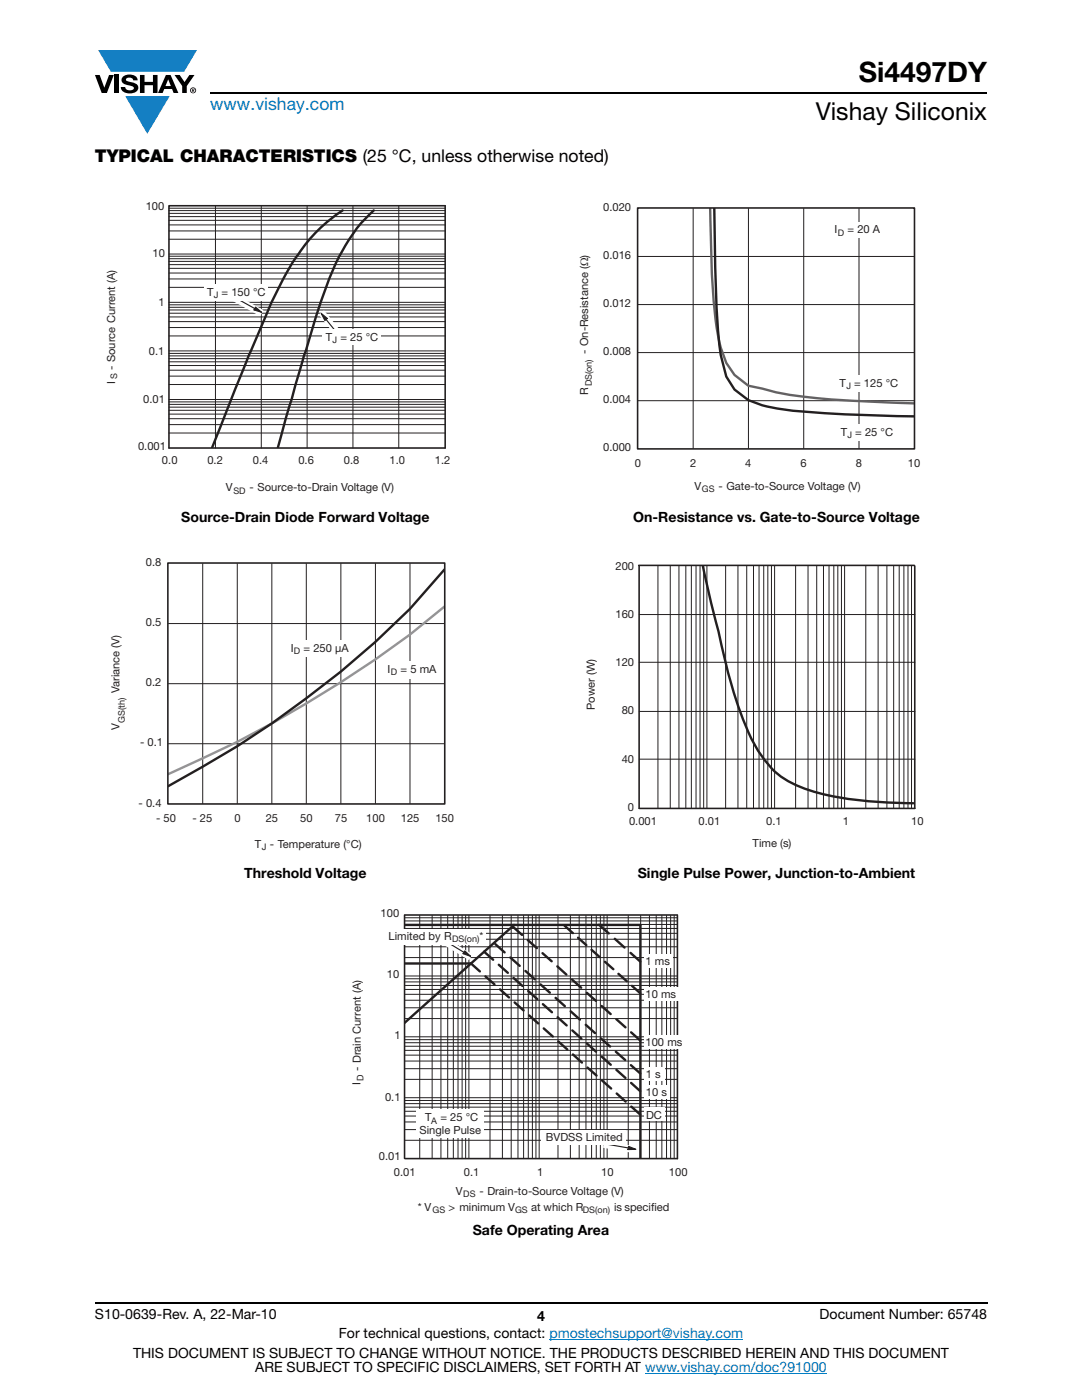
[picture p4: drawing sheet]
<svg xmlns="http://www.w3.org/2000/svg" width="216mm" height="279mm" viewBox="0 0 216 279" stroke-linecap="round" stroke-linejoin="round" font-family="sans-serif">
<g fill="#147fc3">
<path d="M19.6 10h19.7l-2.6 4.3h-1.1h-13.5z"/>
<path d="M25 19.2h8.9l-4.5 7.5z"/>
</g>
<g fill="#000">
<path d="M18.9 15h1l.9 2.5 1-2.5h.9l-1.4 3.6h-1zM22.9 15h.9v3.6h-.9zM24.6 15.3a2.1 2.1 0 0 1 2.8 .3l.1 .4h-.9a.79 .79 0 0 0-.7-.5 .79 .79 0 0 0-.8 .4l.3 .3 1 .2a1.08 1.08 0 0 1 1.2 1 1.08 1.08 0 0 1-1.1 1.2 1.73 1.73 0 0 1-2.4-1.2h.9a.96 .96 0 0 0 .8 .6 .96 .96 0 0 0 .9-.4 1.31 1.31 0 0 0-1.2-.6 1.03 1.03 0 0 1-1.1-.6 1.03 1.03 0 0 1 .2-1.1zM27.9 15h.9v1.3h1.7v-1.3h.9v3.6h-.9v-1.6h-1.7v1.6h-.9zM34.8 15h1.1l.9 1.4 1-1.4h1l-1.5 2.2v1.4h-.9v-1.4z"/>
<path d="M33.6 15.9l.5 1.3h-1.1zM33.1 15l-1.6 3.6h1l.3-.8h1.5l.3 .8h1l-1.6-3.6z"/>
<path d="M38.4 17.8h.2v.2h-.2zM38.3 17.7v.7h.1v-.3l.4 .3-.2-.3 .2-.2-.1-.2z"/>
<path d="M38.1 18a.46 .46 0 0 1 .9 0 .46 .46 0 0 1-.9 0zM37.9 18a.6 .6 0 0 0 1.2 0 .6 .6 0 0 0-1.2 0z"/>
</g>
<path d="M42 18.6h155M18.9 260h178.1" fill="none" stroke="#000" stroke-width=".36"/>
<path d="M109.6 267.3h38.7M128.7 274h36.3" fill="none" stroke="#007ec4" stroke-width=".2"/>
<path d="M21.1 40h68.8v59h-68.8z" fill="#fff"/>
<path d="M68.4 42a37.4 37.4 0 0 0-12.8 15.5l-1.4 2.9-4.6 10.6-7.3 18.4M74.6 42a30.7 30.7 0 0 0-7.9 11.3l-1.8 4.4-1.9 5.6-4 13.5-3.6 12.6" fill="none" stroke="#231f20" stroke-width=".48"/>
<g fill="none" stroke="#231f20" stroke-width=".2">
<path d="M33.7 47.7h55.1M33.7 46.1h55.1M33.7 44.9h55.1M33.7 44h55.1M33.7 43.2h55.1M33.7 42.6h55.1M33.7 42h55.1M33.7 41.6h55.1M33.7 57.3h55.1M33.7 55.7h55.1M33.7 54.5h55.1M33.7 53.6h55.1"/>
<path d="M33.7 52.8h55.1M33.7 52.2h55.1M33.7 51.6h55.1M33.7 51.1h55.1M33.7 50.7h55.1M43 41.1v48.3M52.1 41.1v48.3M61.3 41.1v48.3M70.4 41.1v48.3M79.6 41.1v48.3M33.7 60.3h55.1M33.7 67h55.1"/>
<path d="M33.7 65.4h55.1M33.7 64.2h55.1M33.7 63.3h55.1M33.7 62.5h55.1M33.7 61.9h55.1M33.7 61.3h55.1M33.7 60.8h55.1M33.7 70h55.1M33.7 76.7h55.1M33.7 75.1h55.1M33.7 73.9h55.1M33.7 72.9h55.1"/>
<path d="M33.7 72.2h55.1M33.7 71.6h55.1M33.7 71h55.1M33.7 70.5h55.1M33.7 79.7h55.1M33.7 86.4h55.1M33.7 84.7h55.1M33.7 83.6h55.1M33.7 82.6h55.1M33.7 81.9h55.1M33.7 81.3h55.1M33.7 80.7h55.1"/>
<path d="M33.7 80.2h55.1"/>
</g>
<path d="M46.8 58.7l5.8 3.2-.7 1.2-5.8-3.2z" fill-rule="evenodd" fill="#fff"/>
<path d="M51 61.3l1.2 1-1.5-.5z" fill="#231f20"/>
<path d="M46.8 59.3l4.1 2.3M51 61.3l1.2 1-1.5-.5z" fill="none" stroke="#231f20" stroke-width=".23"/>
<path d="M63.6 62.8l1.1-.9 4.1 5.2-1 .9z" fill-rule="evenodd" fill="#fff"/>
<path d="M64.1 62.6l1.2 1-.5 .4z" fill="#231f20"/>
<path d="M64.1 62.6l1.2 1-.5 .4zM65 63.7l3 3.7" fill="none" stroke="#231f20" stroke-width=".23"/>
<g fill="#fff">
<path d="M64.3 65.7h11.6v3.2h-11.6z"/>
<path d="M40.8 56.7h12.6v3.2h-12.6z"/>
</g>
<path d="M33.7 41.1h55.1v48.3h-55.1z" fill="none" stroke="#231f20" stroke-width=".32"/>
<path d="M22 111.2h68.6v58.9h-68.6z" fill="#fff"/>
<path d="M40.4 112.4v48M47.3 112.4v48M54.2 112.4v48M61.1 112.4v48M68 112.4v48M74.9 112.4v48M81.8 112.4v48M33.6 136.4h55.1M33.6 124.4h55.1M33.6 148.4h55.1" fill="none" stroke="#231f20" stroke-width=".2"/>
<path d="M88.7 121.1a210.1 210.1 0 0 1-34.5 23.3l-6.9 3.7-13.7 6.4" fill="none" stroke="#929497" stroke-width=".48"/>
<path d="M88.7 113.7l-6.9 7.8a207 207 0 0 1-48.2 35.4" fill="none" stroke="#231f20" stroke-width=".48"/>
<path d="M33.5 112.4h55.2v48h-55.2z" fill="none" stroke="#231f20" stroke-width=".32"/>
<g fill="#fff">
<path d="M57.6 127.8h12.6v3.3h-12.6z"/>
<path d="M76.8 132h10.9v3.5h-10.9z"/>
<path d="M115.4 40.3h68.2v58.3h-68.2z"/>
</g>
<path d="M127.3 51.2h55.2M138.3 41.6v48M149.3 41.6v48M160.4 41.6v48M171.4 41.6v48M127.3 80h55.2M127.3 70.4h55.2M127.3 60.8h55.2" fill="none" stroke="#231f20" stroke-width=".2"/>
<path d="M141.7 41.5l.2 7.9a117.4 117.4 0 0 0 1.6 18.9 12.1 12.1 0 0 0 5.8 8.7l2.8 .6a78.3 78.3 0 0 0 16.3 2.3l14 .6" fill="none" stroke="#636366" stroke-width=".48"/>
<path d="M142.5 41.5a266.1 266.1 0 0 0 1 27.3l.3 2.1 1.1 4.2a10.8 10.8 0 0 0 8.4 6.1 123.9 123.9 0 0 0 18.8 1.6l10.3 .3" fill="none" stroke="#231f20" stroke-width=".48"/>
<path d="M127.2 41.5h55.3v48.1h-55.3z" fill="none" stroke="#231f20" stroke-width=".32"/>
<g fill="#fff">
<path d="M166.7 84.6h11.9v3.3h-11.9z"/>
<path d="M165.8 44.3h10.6v3.1h-10.6z"/>
<path d="M166.6 74.9h13v3.2h-13z"/>
<path d="M116.9 111.8h67.4v57.7h-67.4z"/>
</g>
<path d="M140.2 112.7l3.8 16.2a89.2 89.2 0 0 0 5.9 18.6 17.7 17.7 0 0 0 9.4 9.4 57.9 57.9 0 0 0 19.9 3.3l3 .1" fill="none" stroke="#231f20" stroke-width=".48"/>
<g fill="none" stroke="#231f20" stroke-width=".2">
<path d="M131.3 112.9v48.4M133.7 112.9v48.4M135.5 112.9v48.4M136.8 112.9v48.4M138 112.9v48.4M138.9 112.9v48.4M139.7 112.9v48.4M140.4 112.9v48.4M141.1 112.9v48.4M144.8 112.9v48.4M147.2 112.9v48.4M149 112.9v48.4"/>
<path d="M150.4 112.9v48.4M151.5 112.9v48.4M152.4 112.9v48.4M153.2 112.9v48.4M153.9 112.9v48.4M154.6 112.9v48.4M158.8 112.9v48.4M161.2 112.9v48.4M163 112.9v48.4M164.3 112.9v48.4M165.4 112.9v48.4M166.4 112.9v48.4"/>
<path d="M167.2 112.9v48.4M167.9 112.9v48.4M168.5 112.9v48.4M172.8 112.9v48.4M175.2 112.9v48.4M177 112.9v48.4M178.3 112.9v48.4M179.4 112.9v48.4M180.4 112.9v48.4M181.2 112.9v48.4M181.9 112.9v48.4M127.5 132.2h55.1"/>
<path d="M127.5 122.6h55.1M127.5 151.5h55.1M127.5 142h55.1"/>
</g>
<path d="M127.4 112.8h55M127.5 113v48.3h55.1M182.5 112.9v48.4" fill="none" stroke="#231f20" stroke-width=".32"/>
<path d="M70.1 181.1h67.2v61.4h-67.2z" fill="#fff"/>
<path d="M80.7 182.6v48.6M80.8 182.6h54.4M135.2 182.7v48.5h-54.4" fill="none" stroke="#231f20" stroke-width=".32"/>
<g fill="none" stroke="#231f20" stroke-width=".48">
<path d="M80.7 184.6h47.1v46.6M80.7 192.3h13.3M94 192.3l1.8 1.6M96.6 189.9l1.8 1.6M96.9 194.9l1.8 1.6M98.8 188.4l1.9 1.7M99.5 192.5l1.8 1.7M99.8 197.4l1.8 1.7M101.8 191.1l1.9 1.7M102.4 185l1.8 1.6M102.5 195.2l1.8 1.6M102.6 184.6l-21.9 19.6"/>
<path d="M104.8 193.8l1.9 1.6M105.3 187.6l1.8 1.6M105.4 197.8l1.8 1.6M107.9 196.5l1.8 1.6M108.3 190.2l1.8 1.6M110.9 199.1l1.8 1.7M111.2 192.9l1.8 1.6M112.7 184.7l1.6 1.5M114.1 195.5l1.9 1.6M115.3 187.1l1.7 1.5M117.1 198.1l1.8 1.7M118 189.5l1.7 1.5"/>
<path d="M119.5 184.6l2 1.7M120.7 191.9l1.7 1.5M122.7 187.4l1.9 1.7M123.4 194.3l1.7 1.5M125.8 190.2l2 1.7M126.1 196.7l1.7 1.5M102.7 200.1l1.8 1.6M105.6 202.6l1.8 1.6M108.3 200.4l1.8 1.6M108.5 205.2l1.8 1.7M111.3 203l1.8 1.6M111.4 207.8l1.8 1.6"/>
<path d="M113.9 201.8l1.8 1.7M114.2 205.6l1.8 1.7M114.3 210.4l1.8 1.7M116.9 204.5l1.8 1.7M117.1 208.3l1.8 1.6M117.2 213.1l1.8 1.6M119.9 207.2l1.8 1.7M120 200.8l1.9 1.6M120.1 210.9l1.8 1.6M120.1 215.6l1.8 1.6M122.9 209.9l1.8 1.6M123 203.4l1.8 1.6"/>
<path d="M123 213.5l1.8 1.6M123.1 218.2l1.7 1.7M125.9 212.6l1.9 1.6M125.9 216.1l1.8 1.7M125.9 206l1.9 1.7M126 220.8l1.8 1.6"/>
</g>
<g fill="none" stroke="#231f20" stroke-width=".2">
<path d="M80.8 199.6h54.4M80.8 198.4h54.4M80.8 197.5h54.4M80.8 196.7h54.4M80.8 196h54.4M80.8 195.3h54.4M80.8 194.8h54.4M80.8 191.1h54.4M80.8 189h54.4M80.8 187.4h54.4M80.8 186.3h54.4M80.8 185.3h54.4"/>
<path d="M80.8 184.5h54.4M80.8 183.8h54.4M80.8 183.2h54.4M83.8 182.7v48.5M86.2 182.7v48.5M88 182.7v48.5M89.3 182.7v48.5M90.5 182.7v48.5M91.4 182.7v48.5M92.2 182.7v48.5M92.9 182.7v48.5M93.6 182.7v48.5"/>
<path d="M97.8 182.7v48.5M100.3 182.7v48.5M102 182.7v48.5M103.4 182.7v48.5M104.5 182.7v48.5M105.4 182.7v48.5M106.2 182.7v48.5M106.9 182.7v48.5M107.6 182.7v48.5M111.3 182.7v48.5M113.8 182.7v48.5M115.6 182.7v48.5"/>
<path d="M116.9 182.7v48.5M118 182.7v48.5M119 182.7v48.5M119.8 182.7v48.5M120.5 182.7v48.5M121.1 182.7v48.5M125.4 182.7v48.5M127.8 182.7v48.5M129.6 182.7v48.5M130.9 182.7v48.5M132.1 182.7v48.5M133 182.7v48.5"/>
<path d="M133.8 182.7v48.5M134.5 182.7v48.5M80.8 215.4h54.4M80.8 213.3h54.4M80.8 211.8h54.4M80.8 210.6h54.4M80.8 209.6h54.4M80.8 208.8h54.4M80.8 208.1h54.4M80.8 207.5h54.4M80.8 206.9h54.4M80.8 203.3h54.4"/>
<path d="M80.8 201.1h54.4M80.8 219.1h54.4M80.8 219.6h54.4M80.8 227.6h54.4M80.8 225.4h54.4M80.8 223.9h54.4M80.8 222.7h54.4M80.8 221.8h54.4M80.8 221h54.4M80.8 220.3h54.4"/>
</g>
<g fill="#fff">
<path d="M128.6 190.4h5.7v2.7h-5.7z"/>
<path d="M128.6 216.6h5.1v2.7h-5.1z"/>
<path d="M128.6 197.1h8.7v2.7h-8.7z"/>
<path d="M83.1 221.5h13.5v5.6h-13.5z"/>
<path d="M128.6 221.1h4.1v2.6h-4.1z"/>
</g>
<path d="M120.6 227.7l6.5 1.1-.2 1.4-6.6-1.1z" fill-rule="evenodd" fill="#fff"/>
<path d="M125.4 228.8l1.5 .6h-1.6z" fill="#231f20"/>
<path d="M120.7 228.3l4.7 .8M125.4 228.8l1.5 .6h-1.6z" fill="none" stroke="#231f20" stroke-width=".23"/>
<path d="M108 225.6h16.9v2.8h-16.9z" fill="#fff"/>
<path d="M88.6 187l5.7 3.4-.7 1.2-5.7-3.4z" fill-rule="evenodd" fill="#fff"/>
<path d="M92.7 189.8l1.2 1.1-1.5-.6z" fill="#231f20"/>
<path d="M88.6 187.6l4 2.5M92.7 189.8l1.2 1.1-1.5-.6z" fill="none" stroke="#231f20" stroke-width=".23"/>
<g fill="#fff">
<path d="M128.6 213h4v2.7h-4z"/>
<path d="M128.6 206.6h8.3v2.7h-8.3z"/>
<path d="M77 185.5h19.9v3.2h-19.9z"/>
</g>
<text font-size="5.6" x="171.3" y="16.4">Si4497DY</text>
<text font-size="4.9" x="162.8" y="24">Vishay Siliconix</text>
<text font-size="3.5" fill="#007ec4" x="42" y="21.9">www.vishay.com</text>
<text font-size="3.5" x="18.9" y="32.3">TYPICAL CHARACTERISTICS (25 °C, unless otherwise noted)</text>
<g font-size="2.8">
<text x="36.2" y="104.1">Source-Drain Diode Forward Voltage</text>
<text x="126.3" y="104.1">On-Resistance vs. Gate-to-Source Voltage</text>
<text x="48.7" y="175.3">Threshold Voltage</text>
<text x="127.3" y="175.3">Single Pulse Power, Junction-to-Ambient</text>
<text x="94.3" y="246.5">Safe Operating Area</text>
<text x="18.9" y="263.3">S10-0639-Rev. A, 22-Mar-10</text>
<text x="107.2" y="263.6">4</text>
<text x="163.6" y="263.3">Document Number: 65748</text>
<text x="67.6" y="267.1">For technical questions, contact: pmostechsupport@vishay.com</text>
<text x="26.5" y="271">THIS DOCUMENT IS SUBJECT TO CHANGE WITHOUT NOTICE. THE PRODUCTS DESCRIBED HEREIN AND THIS DOCUMENT</text>
<text x="50.9" y="273.8">ARE SUBJECT TO SPECIFIC DISCLAIMERS, SET FORTH AT www.vishay.com/doc?91000</text>
</g>
<g font-size="2.2" fill="#231f20">
<text x="29.1" y="41.8">100</text>
<text x="120.4" y="42.2">0.020</text>
<text x="166.5" y="46.6">I</text>
<text x="169.1" y="46.6">= 20 A</text>
<text x="30.5" y="51.2">10</text>
<text x="120.4" y="51.7">0.016</text>
<text x="41.3" y="59">T</text>
<text x="44.2" y="59">= 150 °C</text>
<text x="31.6" y="61">1</text>
<text x="120.4" y="61.3">0.012</text>
<text x="29.7" y="70.9">0.1</text>
<text x="65" y="68">T</text>
<text x="67.9" y="68">= 25 °C</text>
<text x="117.4" y="70.6" transform="rotate(-90 117.4 70.6)">- On-Resistance (Ω)</text>
<text x="120.4" y="70.9">0.008</text>
<text x="23" y="76.6" transform="rotate(-90 23 76.6)">I</text>
<text x="23" y="73.8" transform="rotate(-90 23 73.8)">- Source Current (A)</text>
<text x="167.5" y="77.2">T</text>
<text x="170.4" y="77.2">= 125 °C</text>
<text x="28.6" y="80.3">0.01</text>
<text x="117.4" y="78.9" transform="rotate(-90 117.4 78.9)">R</text>
<text x="120.4" y="80.5">0.004</text>
<text x="27.5" y="89.8">0.001</text>
<text x="167.7" y="86.9">T</text>
<text x="170.6" y="86.9">= 25 °C</text>
<text x="32.3" y="92.7">0.0</text>
<text x="41.4" y="92.7">0.2</text>
<text x="50.5" y="92.7">0.4</text>
<text x="59.5" y="92.7">0.6</text>
<text x="68.6" y="92.7">0.8</text>
<text x="77.7" y="92.7">1.0</text>
<text x="86.8" y="92.7">1.2</text>
<text x="120.4" y="90.1">0.000</text>
<text x="126.7" y="93.2">0</text>
<text x="137.7" y="93.2">2</text>
<text x="148.7" y="93.2">4</text>
<text x="159.7" y="93.2">6</text>
<text x="170.8" y="93.2">8</text>
<text x="181.1" y="93.2">10</text>
<text x="45.1" y="98.1">V</text>
<text x="49.8" y="98.1">- Source-to-Drain Voltage (V)</text>
<text x="138.5" y="97.8">V</text>
<text x="143.4" y="97.8">- Gate-to-Source Voltage (V)</text>
<text x="29.1" y="113">0.8</text>
<text x="122.8" y="113.7">200</text>
<text x="29.1" y="125">0.5</text>
<text x="122.8" y="123.3">160</text>
<text x="58" y="130.1">I</text>
<text x="60.6" y="130.1">= 250 μA</text>
<text x="29.1" y="137">0.2</text>
<text x="77.4" y="134.3">I</text>
<text x="79.9" y="134.3">= 5 mA</text>
<text x="122.8" y="132.9">120</text>
<text x="23.9" y="138.3" transform="rotate(-90 23.9 138.3)">Variance (V)</text>
<text x="118.7" y="141.7" transform="rotate(-90 118.7 141.7)">Power (W)</text>
<text x="124" y="142.6">80</text>
<text x="23.9" y="145.7" transform="rotate(-90 23.9 145.7)">V</text>
<text x="28" y="149">- 0.1</text>
<text x="124" y="152.2">40</text>
<text x="27.7" y="161">- 0.4</text>
<text x="125.3" y="161.8">0</text>
<text x="31.2" y="164">- 50</text>
<text x="38.4" y="164">- 25</text>
<text x="46.8" y="164">0</text>
<text x="53" y="164">25</text>
<text x="59.9" y="164">50</text>
<text x="66.8" y="164">75</text>
<text x="73.1" y="164">100</text>
<text x="80" y="164">125</text>
<text x="86.9" y="164">150</text>
<text x="125.5" y="164.6">0.001</text>
<text x="139.4" y="164.6">0.01</text>
<text x="152.9" y="164.6">0.1</text>
<text x="168.2" y="164.6">1</text>
<text x="181.8" y="164.6">10</text>
<text x="50.9" y="169.3">T</text>
<text x="53.9" y="169.3">- Temperature (°C)</text>
<text x="150.2" y="169">Time (s)</text>
<text x="75.9" y="183">100</text>
<text x="77.5" y="187.6">Limited by R</text>
<text x="95.7" y="187.6">*</text>
<text x="77.2" y="195.1">10</text>
<text x="128.8" y="192.5">1 m</text>
<text x="132.6" y="192.5">s</text>
<text x="128.8" y="199.2">10 m</text>
<text x="133.8" y="199.2">s</text>
<text x="78.7" y="207.4">1</text>
<text x="128.8" y="208.7">100 m</text>
<text x="135.1" y="208.7">s</text>
<text x="72" y="213.8" transform="rotate(-90 72 213.8)">- Drain Current (A)</text>
<text x="128.9" y="215.1">1</text>
<text x="130.7" y="215.1">s</text>
<text x="72" y="216.6" transform="rotate(-90 72 216.6)">I</text>
<text x="76.8" y="219.7">0.1</text>
<text x="128.9" y="218.7">10</text>
<text x="132" y="218.7">s</text>
<text x="83.7" y="226.2">Single Pul</text>
<text x="84.8" y="223.8">T</text>
<text x="87.9" y="223.8">= 25 °C</text>
<text x="93.7" y="226.2">se</text>
<text x="108.9" y="227.8">BVDSS Limited</text>
<text x="128.9" y="223.2">DC</text>
<text x="75.6" y="231.5">0.01</text>
<text x="78.6" y="234.6">0.01</text>
<text x="91" y="238.4">V</text>
<text x="92.6" y="234.6">0.1</text>
<text x="95.7" y="238.4">- Drain-to-Source Voltage (V)</text>
<text x="107.2" y="234.6">1</text>
<text x="120" y="234.6">10</text>
<text x="133.5" y="234.7">100</text>
<text x="83.3" y="241.6">* V</text>
<text x="89.5" y="241.6">&gt; minimum V</text>
<text x="106" y="241.6">at which R</text>
<text x="122.5" y="241.6">is specif</text>
<text x="129.9" y="241.6">ied</text>
</g>
<g font-size="1.8" fill="#231f20">
<text x="167.2" y="47.1">D</text>
<text x="42.7" y="59.5">J</text>
<text x="66.4" y="68.5">J</text>
<text x="23.3" y="75.7" transform="rotate(-90 23.3 75.7)">S</text>
<text x="118.1" y="77.1" transform="rotate(-90 118.1 77.1)">DS(on)</text>
<text x="168.9" y="77.6">J</text>
<text x="169.1" y="87.4">J</text>
<text x="46.6" y="98.6">SD</text>
<text x="140" y="98.2">GS</text>
<text x="58.6" y="130.5">D</text>
<text x="78" y="134.8">D</text>
<text x="24.9" y="144.3" transform="rotate(-90 24.9 144.3)">GS(th)</text>
<text x="52.2" y="169.7">J</text>
<text x="90.2" y="188.1">D</text>
<text x="91.5" y="188.1">S</text>
<text x="92.7" y="188.1">(on)</text>
<text x="72.5" y="215.8" transform="rotate(-90 72.5 215.8)">D</text>
<text x="86" y="224.3">A</text>
<text x="92.4" y="238.9">DS</text>
<text x="86.3" y="242.1">GS</text>
<text x="102.8" y="242.1">GS</text>
<text x="116.3" y="242.1">DS(on)</text>
</g>
</svg>
